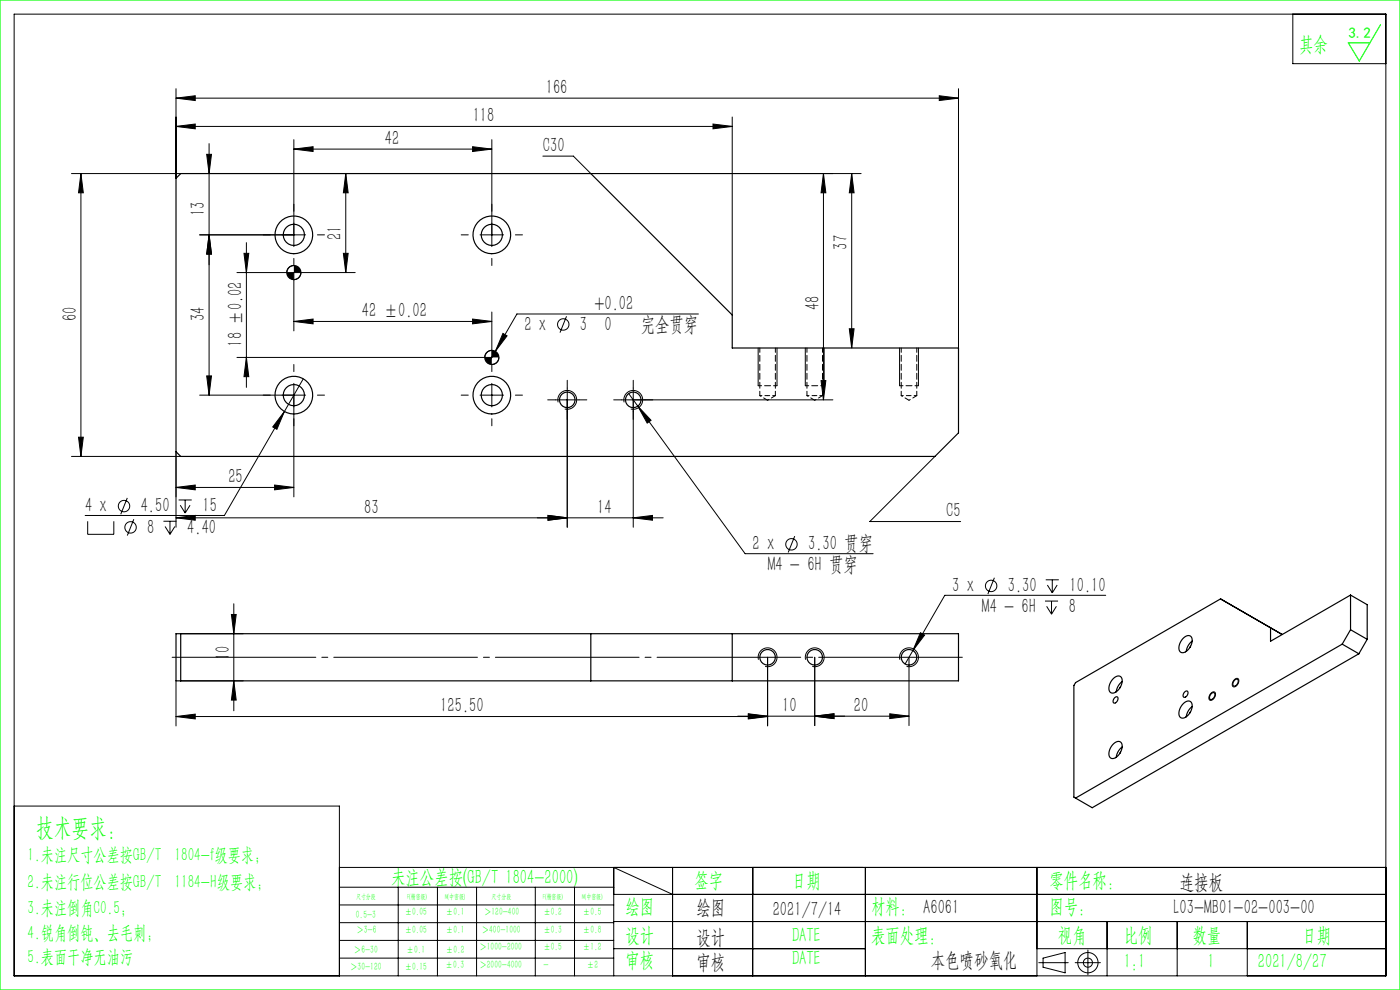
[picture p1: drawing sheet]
<svg xmlns="http://www.w3.org/2000/svg" width="297mm" height="210mm" viewBox="0 0 297 210" stroke-linecap="round" stroke-linejoin="round" font-family="sans-serif">
<g fill="none" stroke="#000" stroke-width=".21">
<path d="M3 3h291v204h-291zM37.3 18.8v19M203.3 18.8v55M274.3 3v10.5h19.7M15.2 36.8h23.1M17.2 36.8l.5 4.1h-1zM17.2 36.8v60M37.3 26.8l4.1-.5v1zM37.3 20.8l4.1-.5v1zM37.3 26.8h118M37.3 20.8h166M43.8 32.7h1.1l-.5 4.1z"/>
<path d="M44.4 30.5v53.3M62.3 31.6l4.1-.5v1zM62.3 29.6v22.7M62.3 31.6h42M73.4 36.8l.5 4.1h-1.1zM73.4 36.8v21M100.3 31.1l4 .5-4 .5zM104.3 29.6v22.7M115.2 33.1h6.4l3.7 3.7h57.4M151.3 26.3l4 .5-4 .5zM155.3 24.8v42M174.7 36.8l.5 4.1h-1z"/>
<path d="M174.7 36.8v48M180.7 36.8l.5 4.1h-1zM180.7 36.8v37M199.3 20.3l4 .5-4 .5zM42.4 49.8h22.4M44.4 49.8l.5 4.1h-1.1zM51.8 53.7h1l-.5 4.1zM52.3 51.5v30.7M62.3 56.3a1.5 1.5 0 0 0-1.5 1.5M62.3 57.8v12.4M63.8 57.8a1.5 1.5 0 0 1-1.5 1.5M72.8 53.7h1.1l-.5 4.1z"/>
<path d="M75.4 57.8h-25.1M101.8 49.8h5M43.8 79.7h1.1l-.5 4.1zM52.3 75.8l.5 4.1h-1zM62.3 68.2l4.1-.5v1zM62.3 68.2h42M100.3 67.7l4 .5-4 .5zM104.3 74.3a1.5 1.5 0 0 0-1.5 1.5M104.3 66.2v9.6h-54M105.8 75.8a1.5 1.5 0 0 1-1.5 1.5M106.7 70.7l.9 .5-2.5 3.3zM120.2 67.1l-1.4 3.5"/>
<path d="M148.2 66.6h-38.5l-6.1 10.5M160.8 73.8v8M164.8 73.8v8M170.8 73.8v8M174.8 73.8v8M180.2 69.7h1l-.5 4.1zM190.8 73.8v8M194.8 73.8v8M15.2 96.8h23.1M16.7 92.7h1l-.5 4.1zM37.3 95.8v16M42.4 83.8h22.4"/>
<path d="M60.3 87.3l-1.6 3.8-.8-.5zM60.3 87.3l-12.7 22h-29.5M62.3 81.3v24.1M64.3 80.4l-4 6.9M101.8 83.8h5M104.3 81.3v5M117.8 84.8h5M118.4 85.3a2 2 0 0 1 1.8-2.5 2 2 0 0 1 2.1 2.2 2 2 0 0 1-2.5 1.8M120.3 82.3v29.5M132.4 85.3a2 2 0 0 1 1.8-2.5 2 2 0 0 1 2.1 2.2 2 2 0 0 1-2.5 1.8M133.4 83.5l24.7 34h27.1M134.3 82.3v29.5"/>
<path d="M135.3 86.2l2.8 3-.8 .6zM174.2 80.7h1l-.5 4.1zM176.7 84.8h-44.9M198.3 96.8l-13.8 13.8h19.3M18.6 110.6v2.7h5.5v-2.7M27 105.6l-1.4 3.5M28.4 110.1l-1.4 3.5M34.7 110.6h2.7M35 111.7l1.1 1.6M36.1 110.6v2.7M37.1 111.7l-1 1.6M37.3 109.8l4.1-.5v1.1z"/>
<path d="M37.3 109.8h103.4M37.3 103.4l4.1-.5v1zM37.3 103.4h25M37.9 106.1h2.8M38.2 107.2l1.1 1.6M39.3 106.1v2.7M40.3 107.2l-1 1.6M58.3 102.9l4 .5-4 .5zM116.3 109.3l4 .5-4 .6zM134.3 109.8l4.1-.5v1.1zM168.6 113.7l-1.4 3.5M38.3 134.4h13.3"/>
<path d="M49.1 130.3h1l-.5 4.1zM49.6 128.1v22.7M160.9 139.9a2 2 0 0 1 1.8-2.5 2 2 0 0 1 2.1 2.2 2 2 0 0 1-2.5 1.8M162.8 139.4v14.6M170.9 139.9a2 2 0 0 1 1.8-2.5 2 2 0 0 1 2.1 2.2 2 2 0 0 1-2.5 1.8M172.8 139.4v14.5M190.9 139.9a2 2 0 0 1 1.8-2.5 2 2 0 0 1 2.1 2.2 2 2 0 0 1-2.5 1.8M192.8 139.4v14.5M195.3 134.2l.8 .5-2.4 3.3zM211 122.6l-1.4 3.4M221.7 127.5h2.8M221.8 123h2.8"/>
<path d="M222 128.6l1.1 1.7M222.2 124.1l1 1.7M223.1 127.5v2.8M223.2 123v2.8M224.1 128.6l-1 1.7M224.3 124.1l-1.1 1.7M234.6 126.3h-34.2l-8.4 14.6M37.3 152l4.1-.5v1zM37.3 144.4v9.6M37.3 152h125.5M38.3 144.4h13.3M49.6 144.4l.5 4.1h-1z"/>
<path d="M156.5 151.9h36.3M158.8 151.5l4 .5-4 .5zM158.8 151.4l4 .5-4 .5zM172.8 151.9l4.1-.5v1zM188.8 151.4l4 .5-4 .5zM257 147a.53 .53 0 0 1 .7-.2 .53 .53 0 0 1 .1 .8 .84 .84 0 0 1-1.3 .8v-.7zM261.9 144.1a.53 .53 0 0 1 .8-.1 .53 .53 0 0 1 .1 .8 .84 .84 0 0 1-1.3 .7v-.7zM3 171h69v36M72 184h222M72 188.2h58.2M72 192h58.2M72 195.7h58.2"/>
<path d="M72 199.5h58.2M84.5 188.2v18.8M92.8 188.2v18.8M101.1 188.2v18.8M113.6 188.2v18.8M121.9 188.2v18.8M130.2 189.7h163.8M130.2 195.5h163.8M142.7 189.7l-12.5-5.7v23M142.7 184v23M159.7 184v23M183.6 184v23"/>
<path d="M220 184v23M234.9 195.5v11.5M249.7 195.5v11.5M264.6 195.5v11.5M72 203.2h58.2M130.2 201.2h53.4M220 201.2h74M220.4 204.2h6.2M221.3 203.2l4.7-1.1v4.3l-4.7-1.2zM228.1 204.2h5.3M230.8 201.5v5.3"/>
<circle cx="119.5" cy="68.8" r="1.21"/>
<circle cx="26.3" cy="107.4" r="1.21"/>
<circle cx="27.7" cy="111.9" r="1.21"/>
<circle cx="167.9" cy="115.5" r="1.21"/>
<circle cx="210.3" cy="124.3" r="1.21"/>
<circle cx="230.8" cy="204.2" r="2.15"/>
<circle cx="230.8" cy="204.2" r=".96"/>
</g>
<path d="M35.3 139.4h170" fill="none" stroke="#000" stroke-width=".21" stroke-dasharray="30.5 1.3 1.3 1.3" stroke-dashoffset="-1.2"/>
<path d="M0 0h297v210h-297zM292.9 5.2l-4.5 7.7-2.4-3.8h4.6" fill="none" stroke="#0f0" stroke-width=".25"/>
<path d="M160.8 81.8h4M170.8 81.8h4M190.8 81.8h4" fill="none" stroke="#000" stroke-width=".21" stroke-dasharray="1.3 .6" stroke-dashoffset=".5"/>
<g fill="none" stroke="#000" stroke-width=".21" stroke-dasharray="30.5 1.3 1.3 1.3">
<path d="M57.3 49.8h-1.5M62.3 44.8v-1.5M62.3 54.8v1.5M67.3 49.8h1.5M99.3 49.8h-1.5M104.3 44.8v-1.5M104.3 54.8v1.5M109.3 49.8h1.5M62.3 78.8v-1.5M104.3 78.8v-1.5M57.3 83.8h-1.5M62.3 88.8v1.5"/>
<path d="M67.3 83.8h1.5M99.3 83.8h-1.5M104.3 88.8v1.5M109.3 83.8h1.5M117.8 84.8h-1.6M120.3 82.3v-1.6M120.3 87.3v1.7M122.8 84.8h1.7M131.8 84.8h-1.6M134.3 82.3v-1.6M134.3 87.3v1.7M136.8 84.8h1.7"/>
</g>
<g fill="#000">
<path d="M62.3 31.6l4.1-.5v1zM100.3 31.1l4 .5-4 .5z"/>
<path d="M44.4 49.8l.5 4.1h-1.1zM43.8 79.7h1.1l-.5 4.1zM180.7 36.8l.5 4.1h-1zM180.2 69.7h1l-.5 4.1zM17.2 36.8l.5 4.1h-1zM16.7 92.7h1l-.5 4.1zM73.4 36.8l.5 4.1h-1.1zM72.8 53.7h1.1l-.5 4.1z"/>
<path d="M51.8 53.7h1l-.5 4.1zM52.3 75.8l.5 4.1h-1zM49.1 130.3h1l-.5 4.1zM49.6 144.4l.5 4.1h-1z"/>
<path d="M60.8 57.8a1.5 1.5 0 0 0 1.5 1.5v-1.5zM62.3 56.3v1.5h1.5a1.5 1.5 0 0 0-1.5-1.5zM102.8 75.8a1.5 1.5 0 0 0 1.5 1.5v-1.5zM104.3 74.3v1.5h1.5a1.5 1.5 0 0 0-1.5-1.5z"/>
<path d="M62.3 68.2l4.1-.5v1zM100.3 67.7l4 .5-4 .5zM106.7 70.7l-1.6 3.8 2.5-3.3zM60.3 87.3l-2.4 3.3 .8 .5zM135.3 86.2l2 3.6 .8-.6zM158.8 151.4l4 .5-4 .5zM172.8 151.9l4.1-.5v1zM195.3 134.2l-1.6 3.8 2.4-3.3z"/>
<path d="M174.2 80.7h1l-.5 4.1zM174.7 36.8l.5 4.1h-1zM44.4 49.8l.5 4.1h-1.1zM43.8 32.7h1.1l-.5 4.1z"/>
<path d="M37.3 103.4l4.1-.5v1zM58.3 102.9l4 .5-4 .5zM37.3 26.8l4.1-.5v1zM151.3 26.3l4 .5-4 .5zM37.3 20.8l4.1-.5v1zM199.3 20.3l4 .5-4 .5z"/>
<path d="M116.3 109.3l4 .5-4 .6zM134.3 109.8l4.1-.5v1.1z"/>
<path d="M116.3 109.3l4 .5-4 .6zM37.3 109.8l4.1-.5v1.1z"/>
<path d="M158.8 151.5l4 .5-4 .5zM37.3 152l4.1-.5v1zM188.8 151.4l4 .5-4 .5zM172.8 151.9l4.1-.5v1z"/>
</g>
<g fill="none" stroke="#000" stroke-width=".25">
<path d="M38.3 36.8h87l30 30v7h48v18l-5 5h-160l-1-1v-58zM37.3 134.4h166v10h-166zM38.3 134.4v10M125.3 134.4v10M155.3 134.4v10M251.1 135.3a.96 .96 0 0 1 1-.5 .96 .96 0 0 1 .8 .8 2.67 2.67 0 0 1-2.2 2.8 1.28 1.28 0 0 1-.4-1.9zM252.6 137.1l-.2 .2M252.9 136a3.2 3.2 0 0 0-1.2 2.2M272 134.6l-13.1-7.6-30.7 17.8-.4 .6v23.7l3.9 2.2 56.6-32.6M284.7 136.6l3.6 2.1M284.7 136.6l-56.5 32.7M286.5 133.6l3.5 2"/>
<path d="M286.5 133.6l-1.8 3M286.5 126.2l-17 9.8v-2.8M286.5 126.2v7.4M286.5 126.2l3.5 2.1v7.3M290 135.6l-1.7 3.1M236.3 143.9a.96 .96 0 0 1 1-.5 .96 .96 0 0 1 .8 .8 2.67 2.67 0 0 1-2.2 2.8 1.28 1.28 0 0 1-.5-1.9zM236.3 157.8a.96 .96 0 0 1 1-.5 .96 .96 0 0 1 .8 .7 2.67 2.67 0 0 1-2.2 2.9 1.28 1.28 0 0 1-.5-1.9zM236.5 148l.3-.2a.62 .62 0 0 1 .4 .6 .62 .62 0 0 1-.4 .6l-.3 .2a.62 .62 0 0 1-.4-.6 .62 .62 0 0 1 .4-.6zM237.7 159.5l-.1 .3M237.7 145.7l-.1 .2M238.1 158.4a3.2 3.2 0 0 0-1.3 2.2M238.1 144.6a3.2 3.2 0 0 0-1.3 2.1"/>
<path d="M251.1 149.2a.96 .96 0 0 1 1-.5 .96 .96 0 0 1 .8 .8 2.67 2.67 0 0 1-2.2 2.8 1.28 1.28 0 0 1-.4-1.9zM251.3 146.8l.4-.2a.62 .62 0 0 1 .4 .6 .62 .62 0 0 1-.4 .5l-.4 .2a.62 .62 0 0 1-.4-.6 .62 .62 0 0 1 .4-.5zM252.6 151l-.2 .2M252.9 149.9a3.2 3.2 0 0 0-1.2 2.2M256.9 147.2a.45 .45 0 0 1 .6-.3 .45 .45 0 0 1 .2 .7 .69 .69 0 0 1-.3 .7 .69 .69 0 0 1-.8-.1l.1-.6zM261.9 144.3a.45 .45 0 0 1 .6-.2 .45 .45 0 0 1 .2 .6 .69 .69 0 0 1-.4 .7 .69 .69 0 0 1-.7 0v-.6z"/>
<circle cx="62.3" cy="49.8" r="4"/>
<circle cx="62.3" cy="57.8" r="1.5"/>
<circle cx="62.3" cy="49.8" r="2.25"/>
<circle cx="104.3" cy="49.8" r="4"/>
<circle cx="104.3" cy="49.8" r="2.25"/>
<circle cx="104.3" cy="75.8" r="1.5"/>
<circle cx="62.3" cy="83.8" r="4"/>
<circle cx="62.3" cy="83.8" r="2.25"/>
<circle cx="104.3" cy="83.8" r="4"/>
<circle cx="104.3" cy="83.8" r="2.25"/>
<circle cx="120.3" cy="84.8" r="1.65"/>
<circle cx="134.3" cy="84.8" r="1.65"/>
<circle cx="162.8" cy="139.4" r="1.65"/>
<circle cx="172.8" cy="139.4" r="1.65"/>
<circle cx="192.8" cy="139.4" r="1.65"/>
</g>
<path d="M161.2 83.9h1.6M162.8 83.9h1.7M171.2 83.9h1.6M172.8 83.9h1.7M191.2 83.9h1.6M192.8 83.9h1.7" fill="none" stroke="#000" stroke-width=".21" stroke-dasharray="1.3 .6" stroke-dashoffset=".8"/>
<path d="M161.2 73.8v10.1M171.2 73.8v10.1M191.2 73.8v10.1M164.5 83.9v-10.1M174.5 83.9v-10.1M194.5 83.9v-10.1" fill="none" stroke="#000" stroke-width=".21" stroke-dasharray="1.3 .6" stroke-dashoffset=".3"/>
<path d="M161.2 83.9l1.6 1M162.8 84.9l1.7-1M171.2 83.9l1.6 1M172.8 84.9l1.7-1M191.2 83.9l1.6 1M192.8 84.9l1.7-1" fill="none" stroke="#000" stroke-width=".21" stroke-dasharray="1.3 .6" stroke-dashoffset="1"/>
<text font-size="5.4" fill="#0f0" x="7.7" y="177.2">技术要求：</text>
<g font-size="4.4" fill="#0f0">
<text x="275.6" y="10.8">其余</text>
<text x="83" y="187.5">未注公差按(GB/T 1804-2000)</text>
<text x="147.3" y="188">签字</text>
<text x="168" y="188">日期</text>
<text x="222.6" y="188">零件名称：</text>
<text x="132.7" y="193.6">绘图</text>
<text x="184.8" y="193.6">材料： A6061</text>
<text x="222.6" y="193.6">图号：</text>
<text x="132.7" y="199.8">设计</text>
<text x="168" y="199.8">DATE</text>
<text x="184.8" y="199.8">表面处理：</text>
<text x="224.4" y="199.8">视角</text>
<text x="238.4" y="199.8">比例</text>
<text x="253" y="199.8">数量</text>
<text x="276.3" y="199.8">日期</text>
<text x="132.7" y="205.1">审核</text>
<text x="168" y="204.6">DATE</text>
<text x="238.4" y="205.3">1:1</text>
<text x="256.2" y="205.3">1</text>
<text x="266.9" y="205.3">2021/8/27</text>
</g>
<g font-size="4.4">
<text x="115.8" y="19.9">166</text>
<text x="100.3" y="25.9">118</text>
<text x="81.7" y="30.8">42</text>
<text x="115.2" y="32.2">C30</text>
<text x="43.5" y="45.8" transform="rotate(-90 43.5 45.8)">13</text>
<text x="72.5" y="50.9" transform="rotate(-90 72.5 50.9)">21</text>
<text x="179.8" y="53" transform="rotate(-90 179.8 53)">37</text>
<text x="126.1" y="65.8">+0.02</text>
<text x="173.8" y="65.8" transform="rotate(-90 173.8 65.8)">48</text>
<text x="16.3" y="68.1" transform="rotate(-90 16.3 68.1)">60</text>
<text x="43.5" y="68.1" transform="rotate(-90 43.5 68.1)">34</text>
<text x="76.8" y="67.3">42 ±0.02</text>
<text x="111.2" y="70.1">2 x</text>
<text x="123" y="70.1">3</text>
<text x="128.2" y="70.1">0</text>
<text x="135.9" y="70.1">完全贯穿</text>
<text x="51.4" y="73.5" transform="rotate(-90 51.4 73.5)">18 ±0.02</text>
<text x="48.5" y="102.5">25</text>
<text x="18.1" y="108.7">4 x</text>
<text x="29.8" y="108.7">4.50</text>
<text x="31.2" y="113.2">8</text>
<text x="39.7" y="113.2">4.40</text>
<text x="42.9" y="108.7">15</text>
<text x="77.3" y="109">83</text>
<text x="126.7" y="109">14</text>
<text x="200.7" y="109.8">C5</text>
<text x="159.7" y="116.8">2 x</text>
<text x="171.4" y="116.8">3.30 贯穿</text>
<text x="162.9" y="121.1">M4 - 6H 贯穿</text>
<text x="202" y="125.6">3 x</text>
<text x="213.8" y="125.6">3.30</text>
<text x="226.9" y="125.6">10.10</text>
<text x="208.3" y="130.1">M4 - 6H</text>
<text x="226.7" y="130.1">8</text>
<text x="48.7" y="139.9" transform="rotate(-90 48.7 139.9)">10</text>
<text x="93.4" y="151.1">125.50</text>
<text x="165.9" y="151">10</text>
<text x="181.2" y="151">20</text>
<text x="250.3" y="188.6">连接板</text>
<text x="147.8" y="194">绘图</text>
<text x="163.9" y="194.3">2021/7/14</text>
<text x="249" y="194">L03-MB01-02-003-00</text>
<text x="147.8" y="200.2">设计</text>
<text x="147.8" y="205.5">审核</text>
<text x="197.5" y="205">本色喷砂氧化</text>
</g>
<g font-size="4" fill="#0f0">
<text x="5.9" y="182.6">1.未注尺寸公差按GB/T 1804-f级要求；</text>
<text x="5.9" y="188.4">2.未注行位公差按GB/T 1184-H级要求；</text>
<text x="5.9" y="193.9">3.未注倒角C0.5；</text>
<text x="5.9" y="199.2">4.锐角倒钝、去毛刺；</text>
<text x="5.9" y="204.2">5.表面干净无油污</text>
</g>
<text font-size="3.2" fill="#0f0" x="286.1" y="8">3.2</text>
<g font-size="2.3" fill="#0f0">
<text x="75.5" y="194.7">0.5-3</text>
<text x="75.6" y="198">＞3-6</text>
<text x="85.9" y="194.2">±0.05</text>
<text x="85.9" y="198">±0.05</text>
<text x="94.6" y="194.2">±0.1</text>
<text x="94.6" y="198">±0.1</text>
<text x="102.2" y="198">＞400-1000</text>
<text x="102.7" y="194.2">＞120-400</text>
<text x="115.3" y="194.2">±0.2</text>
<text x="115.3" y="198">±0.3</text>
<text x="123.7" y="194.2">±0.5</text>
<text x="123.7" y="198">±0.8</text>
<text x="75.1" y="202.2">＞6-30</text>
<text x="86.3" y="202.2">±0.1</text>
<text x="94.6" y="202.2">±0.2</text>
<text x="101.7" y="201.6">＞1000-2000</text>
<text x="115.3" y="201.6">±0.5</text>
<text x="123.7" y="201.6">±1.2</text>
<text x="74.3" y="205.8">＞30-120</text>
<text x="85.9" y="205.8">±0.15</text>
<text x="94.5" y="205.4">±0.3</text>
<text x="101.7" y="205.4">＞2000-4000</text>
<text x="115.3" y="205.4">-</text>
<text x="124.5" y="205.4">±2</text>
</g>
<g font-size="1.5" fill="#0f0">
<text x="75.5" y="190.6">尺寸分段</text>
<text x="86.4" y="190.6">F(精密级)</text>
<text x="94.4" y="190.6">M(中密级)</text>
<text x="104.3" y="190.6">尺寸分段</text>
<text x="115.2" y="190.6">F(精密级)</text>
<text x="123.5" y="190.6">M(中密级)</text>
</g>
</svg>
